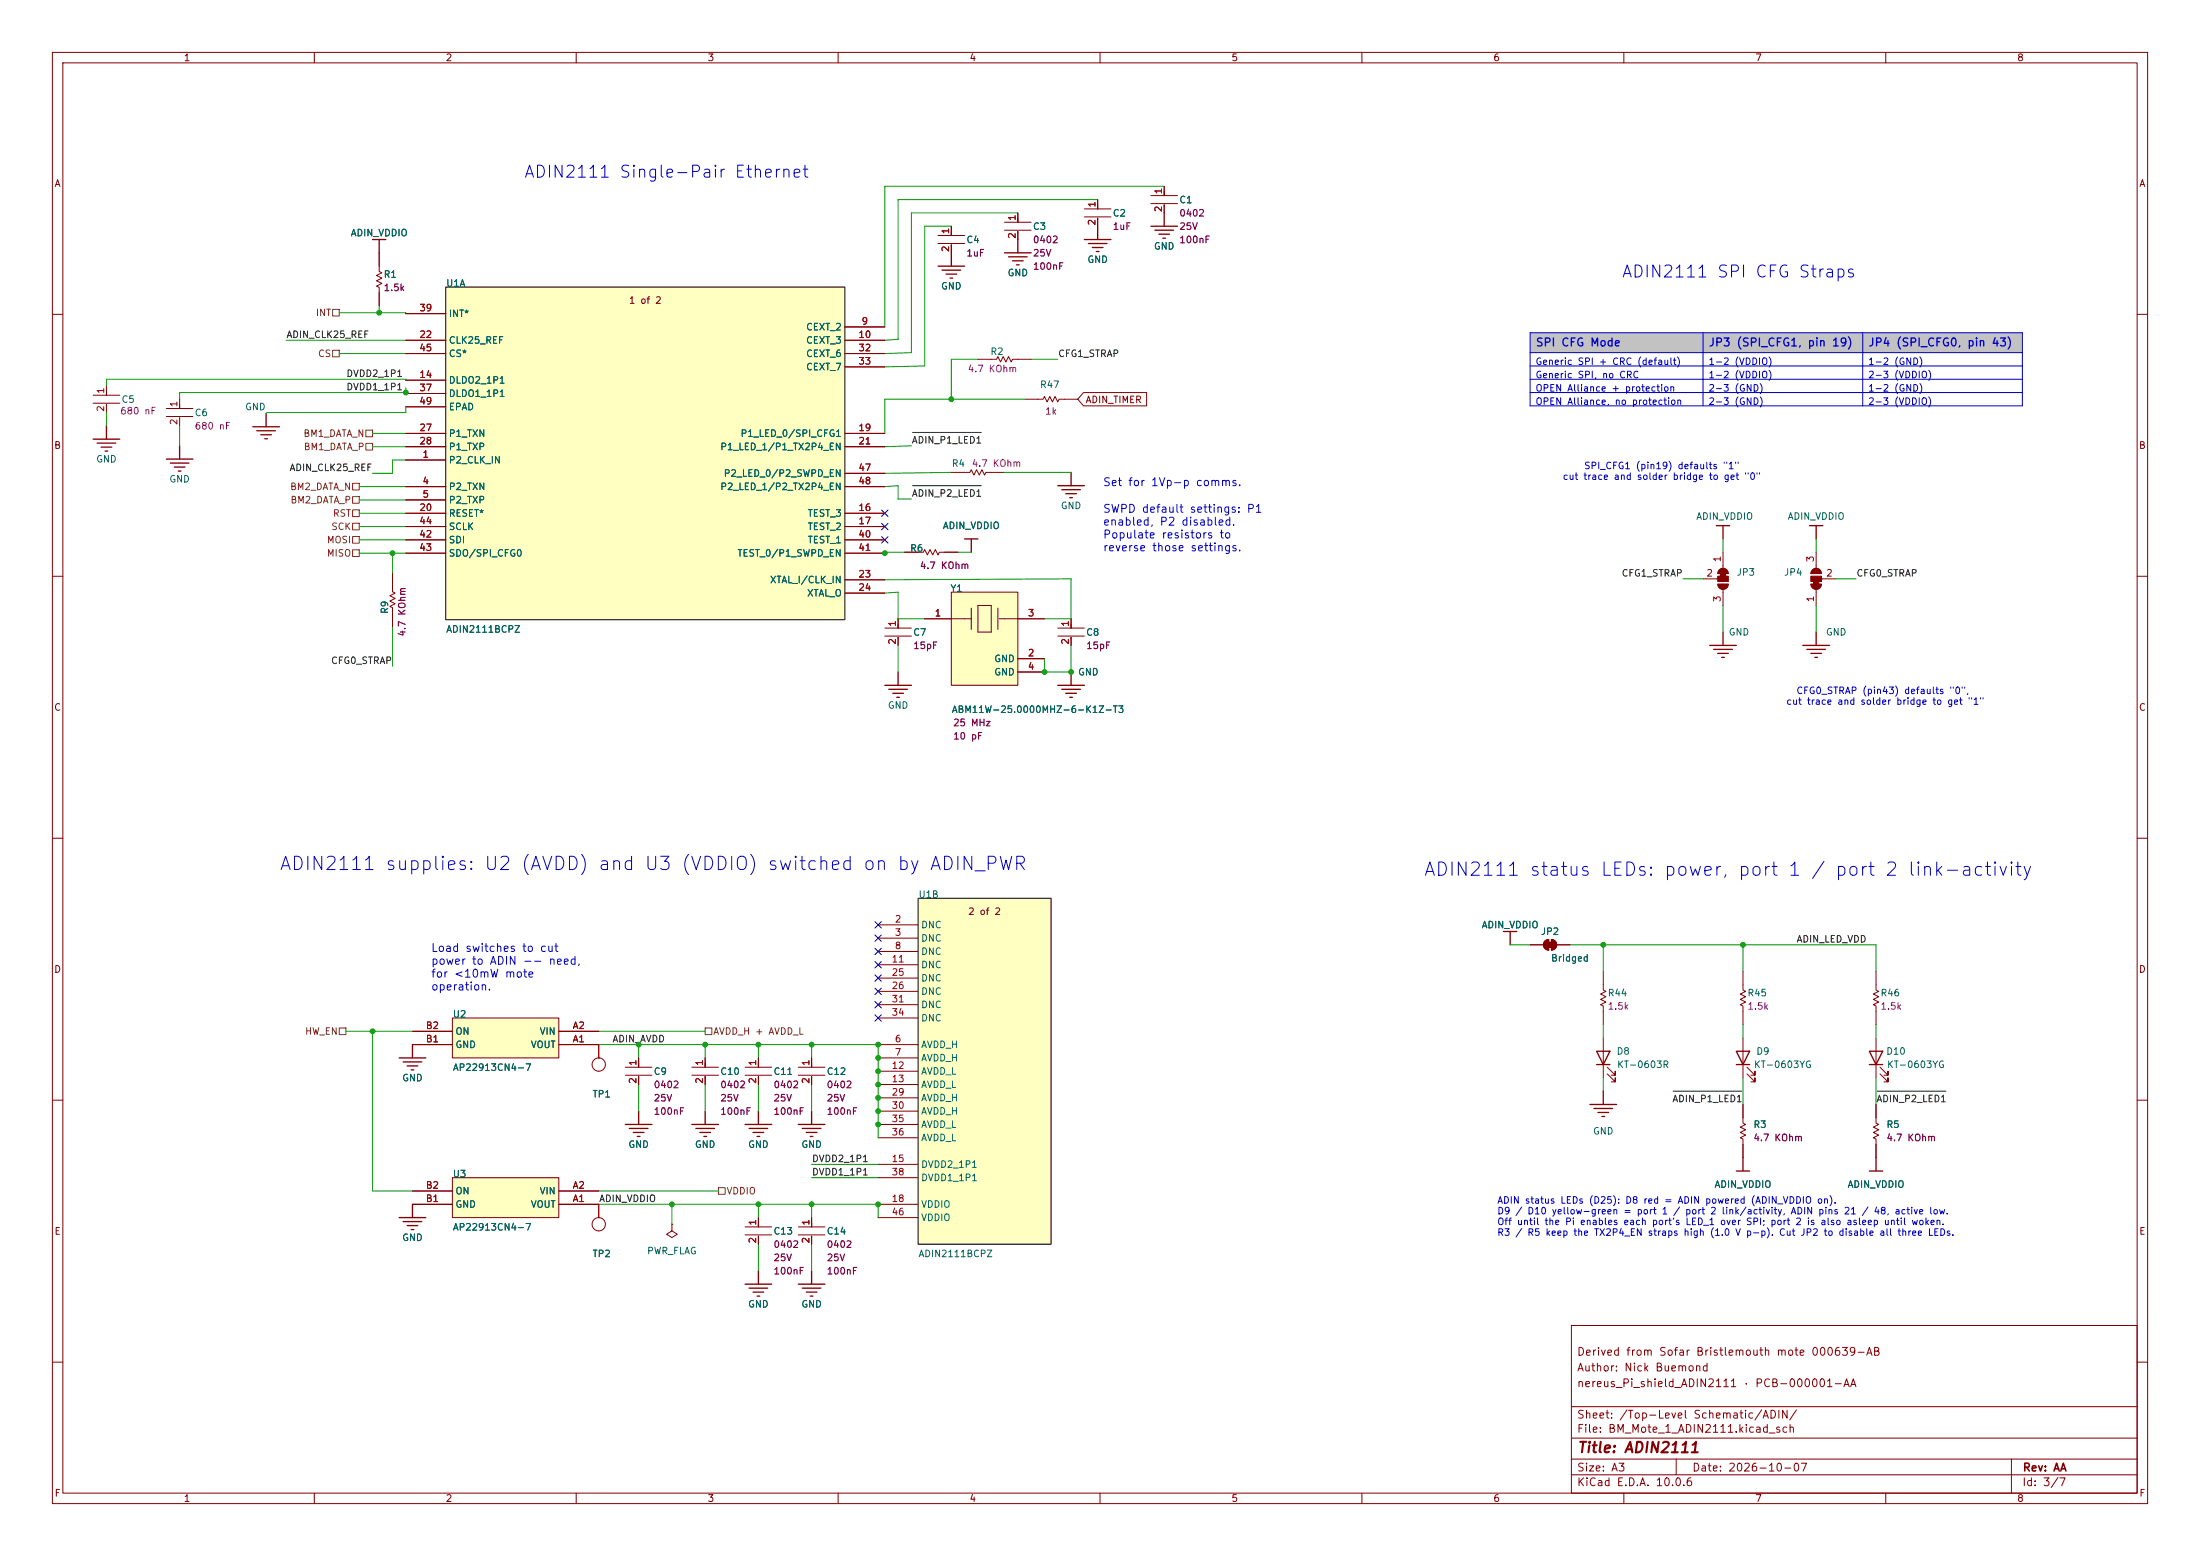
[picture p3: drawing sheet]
<svg xmlns="http://www.w3.org/2000/svg" width="420mm" height="297mm" viewBox="0 0 420 297" stroke-linecap="round" stroke-linejoin="round" font-family="sans-serif">
<g fill="none" stroke="#840000" stroke-width=".19">
<path d="M10 10h400v277h-400zM12 12h396v273h-396zM60 10v2M110 10v2M160 10v2M210 10v2M260 10v2M310 10v2M360 10v2M10 60h2M408 60h2M10 110h2"/>
<path d="M408 110h2M10 160h2M408 160h2M10 210h2M408 210h2M300 253h108v32h-108zM10 260h2M300 278.5h108M300 274.5h108M300 268.5h108M320 278.5v3M384 278.5v6.5"/>
<path d="M408 260h2M60 285v2M110 285v2M160 285v2M210 285v2M260 285v2M300 281.5h108M310 285v2M360 285v2"/>
</g>
<g fill="#c2c2c2">
<path d="M292.1 63.5h33v3.8h-33z"/>
<path d="M325.1 63.5h30.5v3.8h-30.5z"/>
<path d="M355.6 63.5h30.5v3.8h-30.5z"/>
</g>
<g fill="#fff">
<path d="M81.3 179.1h33v10.1h-33z"/>
<path d="M209.5 90.2h33.1v5.1h-33.1z"/>
<path d="M209.5 95.3h33.1v12.7h-33.1z"/>
</g>
<path d="M119.4 214.6h5.1M120.1 215.4h3.6M120.9 216.2h2M121.7 216.9h.5M121.9 212.1v2.5" fill="none" stroke="#840000" stroke-width=".25"/>
<path d="M119.4 203.7h5.1M119.4 205.2h5.1M121.9 201.9v1.8M121.9 205.5v1.5" fill="none" stroke="#840000" stroke-width=".19"/>
<path d="M86.4 194.3h20.3v7.6h-20.3z" fill="#ffffc2"/>
<path d="M86.4 194.3h20.3v7.6h-20.3z" fill="none" stroke="#800000" stroke-width=".19"/>
<path d="M78.7 199.4h7.7M78.7 196.9h7.7M106.7 199.4h7.6M106.7 196.9h7.6" fill="none" stroke="#840000" stroke-width=".19"/>
<path d="M85.1 54.8h76.2v63.5h-76.2z" fill="#ffffc2"/>
<path d="M85.1 54.8h76.2v63.5h-76.2z" fill="none" stroke="#000" stroke-width=".19"/>
<g fill="none" stroke="#840000" stroke-width=".19">
<path d="M77.5 59.9h7.6M77.5 64.9h7.6M77.5 72.6h7.6M77.5 67.5h7.6M77.5 75.1h7.6M77.5 77.6h7.6M161.3 62.4h7.6M161.3 64.9h7.6M161.3 67.5h7.6M161.3 70h7.6M77.5 87.8h7.6M77.5 92.9h7.6"/>
<path d="M77.5 95.4h7.6M77.5 98h7.6M77.5 82.7h7.6M77.5 85.3h7.6M161.3 92.9h7.6M161.3 98h7.6M161.3 82.7h7.6M161.3 85.3h7.6M161.3 90.3h7.6M77.5 100.5h7.6M77.5 103h7.6M77.5 105.6h7.6"/>
<path d="M161.3 100.5h7.6M161.3 110.7h7.6M161.3 113.2h7.6M161.3 103h7.6M161.3 105.6h7.6"/>
</g>
<path d="M142.2 214.6h5.1M143 215.4h3.6M143.8 216.2h2M144.5 216.9h.5M144.8 212.1v2.5" fill="none" stroke="#840000" stroke-width=".25"/>
<path d="M86.4 224.8h20.3v7.6h-20.3z" fill="#ffffc2"/>
<path d="M86.4 224.8h20.3v7.6h-20.3z" fill="none" stroke="#800000" stroke-width=".19"/>
<g fill="none" stroke="#840000" stroke-width=".19">
<path d="M179.1 45h5M179.1 46.5h5M181.6 43.2v1.8M181.6 46.7v1.6M191.8 42.4h5M191.8 43.9h5M194.3 40.6v1.8M194.3 44.2v1.5M17.8 75.4h5.1M17.8 77h5.1M20.3 73.7v1.7M20.3 77.2v1.5"/>
<path d="M186.7 68.6h3.5l.3-.5 .5 1 .5-1 .5 1 .5-1 .5 1 .3-.5h3.5M195.6 76.2h3.5l.3-.5 .5 1 .5-1 .5 1 .5-1 .5 1 .3-.5h3.5M181.6 90.2h3.6l.2-.5 .5 1 .5-1 .5 1 .6-1 .5 1 .2-.5h3.6M74.9 109.4v3.6l.5 .2-1 .5 1 .5-1 .5 1 .5-1 .5 .5 .3v3.6M172.7 105.4h3.6l.2-.5 .5 1 .5-1 .6 1 .5-1 .5 1 .2-.5h3.6M325.1 110.5h2.8M327.9 109.5h2M327.9 111.5h2M328.9 105.4v3.1M328.9 112.5v3.1M345.7 109.5h2M345.7 111.5h2"/>
<path d="M346.7 105.4v3.1M346.7 112.5v3.1M347.7 110.5h2.8M114.3 199.4v2.5M306.1 198.1v7.6M332.7 198.1v7.6M114.3 201.9h.1M142.2 203.7h5.1M142.2 205.2h5.1M144.8 201.9v1.8M144.8 205.5v1.5M152.4 203.7h5.1"/>
<path d="M152.4 205.2h5.1M154.9 201.9v1.8M154.9 205.5v1.5M306.8 205l1.6 1.5v-.8v.8h-.8M306.8 203.7l1.6 1.5v-.7v.7h-.8M332.7 210.8v3.6l.5 .2-1 .5 1 .5-1 .6 1 .5-1 .5 .5 .2v3.6M333.5 205l1.5 1.5v-.8v.8h-.7M333.5 203.7l1.5 1.5v-.7v.7h-.7M358.1 210.8v3.6l.5 .2-1 .5 1 .5-1 .6 1 .5-1 .5 .5 .2v3.6M78.7 229.9h7.7M78.7 227.3h7.7M106.7 229.9h7.6"/>
<path d="M106.7 227.3h7.6"/>
<circle cx="114.3" cy="203.2" r="1.27"/>
</g>
<g fill="none" stroke="#840000" stroke-width=".25">
<path d="M179.1 50.8h5M179.8 51.6h3.6M180.6 52.3h2M181.4 53.1h.5M181.6 48.3v2.5M191.8 48.3h5M192.5 49h3.6M193.3 49.8h2M194.1 50.5h.5M194.3 45.7v2.6M17.8 83.8h5.1M18.5 84.6h3.6"/>
<path d="M19.3 85.3h2M20.1 86.1h.5M20.3 81.3v2.5M31.7 87.6h5.1M32.5 88.4h3.6M33.3 89.2h2M34 89.9h.5M34.3 85.1v2.5M201.9 92.7h5.1M202.7 93.5h3.5M203.5 94.2h2M204.2 95h.5"/>
<path d="M204.5 90.2v2.5M184.1 102.9h2.6M185.4 102.9v2.5M168.9 130.8h5.1M169.7 131.6h3.5M170.4 132.3h2.1M171.2 133.1h.5M171.4 128.3v2.5M344.2 123.2h5M344.9 124h3.6M345.7 124.7h2M346.5 125.5h.5"/>
<path d="M346.7 120.7v2.5M78.7 199.4v2.5M76.2 201.9h5.1M77 202.7h3.5M77.7 203.5h2.1M78.5 204.2h.5M152.4 214.6h5.1M153.2 215.4h3.5M153.9 216.2h2.1M154.7 216.9h.5M154.9 212.1v2.5M303.5 210.8h5.1"/>
<path d="M304.3 211.6h3.5M304.8 200.7h2.5l-1.2 2.5zM304.8 203.2h2.5M305.1 212.3h2M305.8 213.1h.5M306.1 208.3v2.5M331.5 200.7h2.5l-1.3 2.5zM331.5 203.2h2.5M76.2 232.4h5.1M77 233.2h3.5M77.7 233.9h2.1M78.5 234.7h.5"/>
<path d="M78.7 229.9v2.5M331.5 223.5h2.5M332.7 221v2.5M356.9 223.5h2.5M358.1 221v2.5"/>
</g>
<g fill="#840000" stroke="#840000" stroke-width=".19">
<path d="M328.4 109.5h1v.5h-1z"/>
<path d="M328.2 108.8a1.02 1.02 0 0 1 1.1-.3 1.02 1.02 0 0 1 .6 1h-2z"/>
<path d="M327.9 110h2v1h-2z"/>
<path d="M327.9 111.5h2a1.02 1.02 0 0 1-1 1 1.02 1.02 0 0 1-1-1z"/>
<path d="M346.2 111h1v.5h-1z"/>
<path d="M345.7 111.5h2a1.02 1.02 0 0 1-1 1 1.02 1.02 0 0 1-1-1z"/>
<path d="M345.7 110h2v1h-2z"/>
<path d="M346 108.8a1.02 1.02 0 0 1 1.1-.3 1.02 1.02 0 0 1 .6 1h-2z"/>
</g>
<path d="M181.6 113h12.7v17.8h-12.7z" fill="#ffffc2"/>
<g fill="none" stroke="#840000" stroke-width=".19">
<path d="M207 39.9h5.1M209.5 38.1v1.8M219.7 37.3h5.1M219.7 38.9h5.1M222.2 35.6v1.7M222.2 39.1v1.5M72.4 48.3v3.5l.5 .3-1 .5 1 .5-1 .5 1 .5-1 .5 .5 .3v3.5M207 41.4h5.1M209.5 41.7v1.5M31.7 78h5.1M31.7 79.5h5.1M34.3 76.2v1.8"/>
<path d="M34.3 79.8v1.5M168.9 119.9h5.1M171.4 118.1v1.8M176.5 118.1h8.9M185.4 116.1v4M186.7 115.6h2.5v5.1h-2.5zM190.5 116.1v4M190.8 118.1h8.6M201.9 119.9h5.1M204.5 118.1v1.8M168.9 121.4h5.1M171.4 121.7v1.5"/>
<path d="M194.3 125.7h5.1M194.3 128.3h5.1M201.9 121.4h5.1M204.5 121.7v1.5M132.1 203.7h5.1M132.1 205.2h5.1M134.6 201.9v1.8M134.6 205.5v1.5M128.3 233.7v1.2l1 .7-1 .6-1-.6 1-.7M128.3 233.7h.1M142.2 234.2h5.1M142.2 235.7h5.1"/>
<path d="M144.8 232.4v1.8M144.8 236v1.5M152.4 234.2h5.1M152.4 235.7h5.1M154.9 232.4v1.8M154.9 236v1.5"/>
</g>
<path d="M181.6 113h12.7v17.8h-12.7z" fill="none" stroke="#800000" stroke-width=".19"/>
<g fill="none" stroke="#840000" stroke-width=".25">
<path d="M71.1 45.7h2.6M72.4 45.7v2.6M207 45.7h5.1M207.8 46.5h3.5M208.5 47.2h2.1M209.3 48h.5M209.5 43.2v2.5M219.7 43.2h5.1M220.5 43.9h3.5M221.2 44.7h2.1M222 45.5h.5M222.2 40.6v2.6"/>
<path d="M50.8 78.9v2.6M48.3 81.5h5M49 82.2h3.6M49.8 83h2M50.5 83.7h.6M201.9 130.8h5.1M202.7 131.6h3.5M203.5 132.3h2M204.2 133.1h.5M204.5 128.3v2.5M132.1 214.6h5.1M132.8 215.4h3.6"/>
<path d="M133.6 216.2h2M134.4 216.9h.5M134.6 212.1v2.5M142.2 245.1h5.1M143 245.9h3.6M143.8 246.6h2M144.5 247.4h.5M144.8 242.6v2.5"/>
</g>
<path d="M175.3 171.5h25.4v66h-25.4z" fill="#ffffc2"/>
<path d="M175.3 171.5h25.4v66h-25.4z" fill="none" stroke="#000" stroke-width=".19"/>
<g fill="none" stroke="#840000" stroke-width=".19">
<path d="M209.5 38.1v1.8M222.2 35.6v1.7M222.2 39.1v1.5M72.4 48.3v2.5M72.4 55.9v2.5M77.5 59.9h7.6M181.6 43.2v1.8M181.6 46.7v1.6M194.3 40.6v1.8M194.3 44.2v1.5M209.5 41.7v1.5M77.5 64.9h7.6"/>
<path d="M77.5 72.6h7.6M77.5 67.5h7.6M77.5 75.1h7.6M77.5 77.6h7.6M161.3 62.4h7.6M161.3 64.9h7.6M161.3 67.5h7.6M161.3 70h7.6M206.9 74.9h12v2.6h-12l-1.2-1.3zM77.5 87.8h7.6M77.5 92.9h7.6M77.5 95.4h7.6"/>
<path d="M77.5 98h7.6M77.5 82.7h7.6M77.5 85.3h7.6M161.3 92.9h7.6M161.3 98h7.6M161.3 82.7h7.6M161.3 85.3h7.6M161.3 90.3h7.6M74.9 109.4v2.5M74.9 117v2.6M77.5 100.5h7.6M77.5 103h7.6"/>
<path d="M77.5 105.6h7.6M161.3 100.5h7.6M161.3 110.7h7.6M161.3 113.2h7.6M161.3 103h7.6M161.3 105.6h7.6M171.4 118.1v1.8M172.7 105.4h2.6M176.5 118.1h5.1M180.3 105.4h2.6M194.3 118.1h5.1M204.5 118.1v1.8"/>
<path d="M171.4 121.7v1.5M194.3 125.7h5.1M194.3 128.3h5.1M204.5 121.7v1.5M167.6 176.5h7.7M167.6 179.1h7.7M294.9 179.6l.8-.3v2.1a1.02 1.02 0 0 1-1-.7 1.02 1.02 0 0 1 .2-1.1zM296.2 179.3a1.02 1.02 0 0 1 1 1 1.02 1.02 0 0 1-1 1.1zM78.7 199.4h7.7M78.7 196.9h7.7M106.7 199.4h7.6v2.5M106.7 196.9h7.6"/>
<path d="M167.6 199.4h7.7M167.6 181.6h7.7M167.6 184.2h7.7M167.6 186.7h7.7M167.6 189.2h7.7M167.6 191.8h7.7M167.6 194.3h7.7M292.1 180.3h2.5M297.2 180.3h2.5M306.1 185.4v3.6l.5 .2-1 .5 1 .5-1 .6 1 .5-1 .5 .5 .2v3.6M332.7 185.4v3.6l.5 .2-1 .5 1 .5-1 .6 1 .5-1 .5 .5 .2v3.6M358.1 185.4v3.6l.5 .2-1 .5 1 .5-1 .6 1 .5-1 .5 .5 .2v3.6"/>
<path d="M358.1 198.1v7.6M121.9 201.9v1.8M121.9 205.5v1.5M134.6 201.9v1.8M134.6 205.5v1.5M144.8 201.9v1.8M144.8 205.5v1.5M154.9 201.9v1.8M154.9 205.5v1.5M167.6 201.9h7.7M167.6 204.5h7.7M167.6 207h7.7"/>
<path d="M167.6 209.6h7.7M167.6 212.1h7.7M167.6 214.6h7.7M167.6 217.2h7.7M332.7 210.8v2.6M332.7 218.4v2.6M358.1 210.8v2.6M358.1 218.4v2.6M358.9 205l1.5 1.5v-.8v.8h-.7M358.9 203.7l1.5 1.5v-.7v.7h-.7M78.7 229.9h7.7M78.7 227.3h7.7"/>
<path d="M106.7 229.9h7.6v2.5M106.7 227.3h7.6M114.3 232.4h.1M144.8 232.4v1.8M144.8 236v1.5M154.9 232.4v1.8M154.9 236v1.5M167.6 222.2h7.7M167.6 229.9h7.7M167.6 224.8h7.7M167.6 232.4h7.7"/>
<circle cx="114.3" cy="233.7" r="1.27"/>
</g>
<g fill="none" stroke="#840000" stroke-width=".25">
<path d="M327.7 100.3h2.5M328.9 100.3v2.6M345.4 100.3h2.6M346.7 100.3v2.6M326.4 123.2h5.1M327.2 124h3.5M327.9 124.7h2M328.7 125.5h.5M328.9 120.7v2.5M287 177.8h2.6M288.3 177.8v2.5M356.9 200.7h2.5l-1.3 2.5z"/>
<path d="M356.9 203.2h2.5M152.4 245.1h5.1M153.2 245.9h3.5M153.9 246.6h2.1M154.7 247.4h.5M154.9 242.6v2.5"/>
</g>
<g fill="#840000" stroke="#840000" stroke-width=".19">
<path d="M295.4 179.8h1v1h-1z"/>
<path d="M294.9 179.6l.8-.3v2.1a1.02 1.02 0 0 1-1-.7 1.02 1.02 0 0 1 .2-1.1z"/>
<path d="M296.2 179.3a1.02 1.02 0 0 1 1 1 1.02 1.02 0 0 1-1 1.1z"/>
</g>
<g fill="none" stroke="#725600" stroke-width=".19">
<path d="M63.5 59.1h1.3v1.2h-1.3zM63.5 66.9h1.3v1.2h-1.3zM67.3 97.3h1.3v1.3h-1.3zM67.3 99.9h1.3v1.2h-1.3zM67.3 92.3h1.3v1.2h-1.3zM67.3 94.8h1.3v1.3h-1.3zM69.8 84.6h1.3v1.3h-1.3zM69.8 82.1h1.3v1.3h-1.3zM67.3 102.4h1.3v1.3h-1.3zM67.3 105h1.3v1.2h-1.3zM64.8 196.2h1.2v1.3h-1.2zM134.6 196.2h1.3v1.3h-1.3z"/>
<path d="M137.2 226.7h1.2v1.3h-1.2z"/>
</g>
<path d="M174.2 82.5h13.1M174.2 92.7h13.1M319.4 208.3h13.1M358.4 208.3h13.1" fill="none" stroke="#0f0f0f" stroke-width=".19"/>
<path d="M292.1 67.3h94M292.1 69.9h94M292.1 72.4h94M292.1 74.9h94M292.1 63.5h94v14h-94zM325.1 63.5v14M355.6 63.5v14" fill="none" stroke="#0000c2" stroke-width=".19"/>
<g fill="none" stroke="#009600" stroke-width=".19">
<path d="M209.5 38.1h-38.1v26.7l-2.5 .1M222.2 35.6h-53.3v26.8M64.8 59.7h12.7v.2M72.4 58.4v1.3M181.6 43.2h-5.1v26.7l-7.6 .1M194.3 40.6h-20.3v26.7l-5.1 .2M20.3 78.7v2.6M54.6 64.9h22.9M64.8 67.5h12.7M77.5 77.6v1.1h-26.5l-.2 .2M77.5 72.6v-.2h-57.2v1.3M77.5 74v1.1"/>
<path d="M77.5 74.9h-43.2v1.3M186.7 68.6h-5.1v7.6M195.6 76.2h-26.7v6.5M196.8 68.6h5.1M34.3 81.3v3.8M68.6 92.9h8.9M68.6 95.4h8.9M68.6 98h8.9M71.1 82.7h6.4M71.1 85.3h6.4M77.5 87.8h-2.6v2.5h-3.8M168.9 92.9l2.5-.2v2.6h2.6"/>
<path d="M174 85.1l-5.1 .2M181.6 90.2l-12.7 .1M191.8 90.2h12.7M68.6 103h8.9M68.6 100.5h8.9M68.6 105.6h8.9M74.9 105.6v3.8M74.9 119.6v7.6M168.9 113.2l2.5-.2v5.1h5.1M168.9 110.7l35.6-.2v7.6h-5.1M172.7 105.4h-3.8v.2M182.9 105.4h2.5"/>
<path d="M321.3 110.5h3.8M328.9 102.9v2.5M328.9 115.6v5.1M346.7 102.9v2.5M346.7 115.6v5.1M350.5 110.5h3.8M171.4 123.2v5.1M204.5 123.2v5.1h-5.1v-2.6M66 196.9h12.7M71.1 196.9v30.4h7.6M114.3 199.4h53.3v17.8M114.3 196.9h20.3"/>
<path d="M121.9 199.4v2.5M134.6 199.4v2.5M144.8 199.4v2.5M154.9 199.4v2.5M288.3 180.3h3.8M299.7 180.3h58.4v5.1M306.1 180.3v5.1M306.1 195.6v2.5M332.7 180.3v5.1M332.7 195.6v2.5M358.1 195.6v2.5M121.9 207v5.1"/>
<path d="M134.6 207v5.1M144.8 207v5.1M154.9 207v5.1M306.1 205.7v2.6M332.7 205.7v5.1M358.1 205.7v5.1M114.3 227.3h22.9M114.3 229.9h53.3v2.5M128.3 229.9v3.8M144.8 229.9v2.5M144.8 237.5v5.1M154.9 229.9v2.5"/>
<path d="M154.9 237.5v5.1M154.9 224.8h12.7M154.9 222.2h12.7"/>
</g>
<g fill="none" stroke="#000084" stroke-width=".19">
<path d="M168.3 97.4l1.2 1.2M168.3 99.9l1.2 1.2M169.5 97.4l-1.2 1.2M169.5 99.9l-1.2 1.2M168.3 102.4l1.2 1.3M169.5 102.4l-1.2 1.3M167 178.5l1.2 1.2M167 175.9l1.2 1.2M168.2 178.5l-1.2 1.2M168.2 175.9l-1.2 1.2M167 181l1.2 1.2M167 193.7l1.2 1.2"/>
<path d="M167 186.1l1.2 1.2M167 183.5l1.2 1.3M167 188.6l1.2 1.2M167 191.2l1.2 1.2M168.2 181l-1.2 1.2M168.2 193.7l-1.2 1.2M168.2 186.1l-1.2 1.2M168.2 183.5l-1.2 1.3M168.2 188.6l-1.2 1.2M168.2 191.2l-1.2 1.2"/>
</g>
<g fill="#009600" stroke="#009600" stroke-width=".19">
<circle cx="74.9" cy="105.6" r=".46"/>
<circle cx="168.9" cy="105.6" r=".46"/>
<circle cx="72.4" cy="59.7" r=".46"/>
<circle cx="77.5" cy="74.9" r=".46"/>
<circle cx="204.5" cy="128.3" r=".46"/>
<circle cx="199.4" cy="128.3" r=".46"/>
<circle cx="121.9" cy="199.4" r=".46"/>
<circle cx="128.3" cy="229.9" r=".46"/>
<circle cx="144.8" cy="229.9" r=".46"/>
<circle cx="154.9" cy="229.9" r=".46"/>
<circle cx="71.1" cy="196.9" r=".46"/>
<circle cx="144.8" cy="199.4" r=".46"/>
<circle cx="134.6" cy="199.4" r=".46"/>
<circle cx="167.6" cy="209.6" r=".46"/>
<circle cx="167.6" cy="201.9" r=".46"/>
<circle cx="167.6" cy="207" r=".46"/>
<circle cx="167.6" cy="199.4" r=".46"/>
<circle cx="167.6" cy="204.5" r=".46"/>
<circle cx="306.1" cy="180.3" r=".46"/>
<circle cx="181.6" cy="76.2" r=".46"/>
<circle cx="332.7" cy="180.3" r=".46"/>
<circle cx="154.9" cy="199.4" r=".46"/>
<circle cx="167.6" cy="229.9" r=".46"/>
<circle cx="167.6" cy="214.6" r=".46"/>
<circle cx="167.6" cy="212.1" r=".46"/>
</g>
<g font-size="2.5" fill="#0000c2">
<text x="53.2" y="166.7">ADIN2111 supplies: U2 (AVDD) and U3 (VDDIO) switched on by ADIN_PWR</text>
<text x="271.6" y="167.8">ADIN2111 status LEDs: power, port 1 / port 2 link-activity</text>
</g>
<g font-size="2.3" fill="#0000c2">
<text x="99.9" y="34.5">ADIN2111 Single-Pair Ethernet</text>
<text x="309.4" y="53.6">ADIN2111 SPI CFG Straps</text>
</g>
<text font-size="2" fill="#840000" x="301" y="277.8">Title: ADIN2111</text>
<g font-size="1.5" fill="#0000c2">
<text x="293.1" y="66.5">SPI CFG Mode</text>
<text x="326.1" y="66.5">JP3 (SPI_CFG1, pin 19)</text>
<text x="356.6" y="66.5">JP4 (SPI_CFG0, pin 43)</text>
<text x="210.5" y="93.2">Set for 1Vp-p comms.</text>
<text x="210.5" y="98.3">SWPD default settings: P1</text>
<text x="210.5" y="100.7">enabled, P2 disabled.</text>
<text x="210.5" y="103.2">Populate resistors to</text>
<text x="210.5" y="105.6">reverse those settings.</text>
<text x="82.2" y="182.1">Load switches to cut</text>
<text x="82.2" y="184.5">power to ADIN -- need,</text>
<text x="82.2" y="187">for &lt;10mW mote</text>
<text x="82.2" y="189.4">operation.</text>
</g>
<g font-size="1.5" fill="#840000">
<text x="300.9" y="262.1">Author: Nick Buemond</text>
<text x="300.9" y="259.1">Derived from Sofar Bristlemouth mote 000639-AB</text>
<text x="300.9" y="265.1">nereus_Pi_shield_ADIN2111 · PCB-000001-AA</text>
<text x="300.9" y="273.8">File: BM_Mote_1_ADIN2111.kicad_sch</text>
<text x="300.9" y="271.1">Sheet: /Top-Level Schematic/ADIN/</text>
<text x="300.9" y="281.2">Size: A3</text>
<text x="322.9" y="281.2">Date: 2026-10-07</text>
<text x="386" y="281.2">Rev: AA</text>
<text x="300.9" y="284">KiCad E.D.A. 10.0.6</text>
<text x="385.9" y="284">Id: 3/7</text>
</g>
<g font-size="1.3" fill="#840000">
<text x="35" y="12">1</text>
<text x="85" y="12">2</text>
<text x="135" y="12">3</text>
<text x="185" y="12">4</text>
<text x="235" y="12">5</text>
<text x="285" y="12">6</text>
<text x="335" y="12">7</text>
<text x="385" y="12">8</text>
<text x="10.3" y="36">A</text>
<text x="408.3" y="36">A</text>
<text x="119.9" y="58.3">1 of 2</text>
<text x="207.1" y="77.3">ADIN_TIMER</text>
<text x="10.2" y="86">B</text>
<text x="408.2" y="86">B</text>
<text x="10.2" y="136">C</text>
<text x="408.2" y="136">C</text>
<text x="184.7" y="175">2 of 2</text>
<text x="10.2" y="186">D</text>
<text x="408.2" y="186">D</text>
<text x="10.3" y="236">E</text>
<text x="408.3" y="236">E</text>
<text x="10.3" y="286">F</text>
<text x="35" y="287">1</text>
<text x="85" y="287">2</text>
<text x="135" y="287">3</text>
<text x="185" y="287">4</text>
<text x="235" y="287">5</text>
<text x="285" y="287">6</text>
<text x="335" y="287">7</text>
<text x="385" y="287">8</text>
<text x="408.3" y="286">F</text>
</g>
<g font-size="1.3" fill="#a90000">
<text x="209.4" y="39.7" transform="rotate(-90 209.4 39.7)">1</text>
<text x="222.1" y="40.6" transform="rotate(-90 222.1 40.6)">2</text>
<text x="222.1" y="37.2" transform="rotate(-90 222.1 37.2)">1</text>
<text x="181.5" y="44.8" transform="rotate(-90 181.5 44.8)">1</text>
<text x="194.2" y="45.7" transform="rotate(-90 194.2 45.7)">2</text>
<text x="194.2" y="42.3" transform="rotate(-90 194.2 42.3)">1</text>
<text x="209.4" y="43.1" transform="rotate(-90 209.4 43.1)">2</text>
<text x="181.5" y="48.2" transform="rotate(-90 181.5 48.2)">2</text>
<text x="79.9" y="59.7">39</text>
<text x="79.9" y="64.8">22</text>
<text x="163.8" y="64.8">10</text>
<text x="164.4" y="62.3">9</text>
<text x="79.9" y="67.4">45</text>
<text x="163.8" y="67.4">32</text>
<text x="163.8" y="69.9">33</text>
<text x="20.2" y="75.3" transform="rotate(-90 20.2 75.3)">1</text>
<text x="34.2" y="77.8" transform="rotate(-90 34.2 77.8)">1</text>
<text x="79.9" y="72.4">14</text>
<text x="79.9" y="75">37</text>
<text x="79.9" y="77.5">49</text>
<text x="20.2" y="78.7" transform="rotate(-90 20.2 78.7)">2</text>
<text x="34.2" y="81.2" transform="rotate(-90 34.2 81.2)">2</text>
<text x="79.9" y="82.6">27</text>
<text x="163.8" y="82.6">19</text>
<text x="79.9" y="85.1">28</text>
<text x="80.5" y="87.7">1</text>
<text x="163.8" y="85.1">21</text>
<text x="80.5" y="92.8">4</text>
<text x="80.5" y="95.3">5</text>
<text x="163.8" y="90.2">47</text>
<text x="163.8" y="92.8">48</text>
<text x="79.9" y="97.8">20</text>
<text x="79.9" y="100.4">44</text>
<text x="163.8" y="97.8">16</text>
<text x="163.8" y="100.4">17</text>
<text x="79.9" y="102.9">42</text>
<text x="79.9" y="105.5">43</text>
<text x="163.8" y="102.9">40</text>
<text x="163.8" y="105.5">41</text>
<text x="328.8" y="107.4" transform="rotate(-90 328.8 107.4)">1</text>
<text x="346.6" y="107.4" transform="rotate(-90 346.6 107.4)">3</text>
<text x="163.8" y="110.5">23</text>
<text x="163.8" y="113.1">24</text>
<text x="325.7" y="110.4">2</text>
<text x="348.5" y="110.4">2</text>
<text x="171.3" y="119.7" transform="rotate(-90 171.3 119.7)">1</text>
<text x="178.3" y="118">1</text>
<text x="196.1" y="118">3</text>
<text x="204.3" y="119.7" transform="rotate(-90 204.3 119.7)">1</text>
<text x="328.8" y="115" transform="rotate(-90 328.8 115)">3</text>
<text x="346.6" y="115" transform="rotate(-90 346.6 115)">1</text>
<text x="171.3" y="123.2" transform="rotate(-90 171.3 123.2)">2</text>
<text x="196.1" y="125.6">2</text>
<text x="204.3" y="123.2" transform="rotate(-90 204.3 123.2)">2</text>
<text x="196.1" y="128.1">4</text>
<text x="170.7" y="176.4">2</text>
<text x="170.7" y="178.9">3</text>
<text x="170.1" y="184">11</text>
<text x="170.7" y="181.5">8</text>
<text x="170.1" y="186.6">25</text>
<text x="170.1" y="189.1">26</text>
<text x="170.1" y="191.6">31</text>
<text x="81.2" y="196.7">B2</text>
<text x="109.2" y="196.7">A2</text>
<text x="170.1" y="194.2">34</text>
<text x="81.2" y="199.3">B1</text>
<text x="109.2" y="199.3">A1</text>
<text x="121.8" y="203.6" transform="rotate(-90 121.8 203.6)">1</text>
<text x="134.5" y="203.6" transform="rotate(-90 134.5 203.6)">1</text>
<text x="144.6" y="203.6" transform="rotate(-90 144.6 203.6)">1</text>
<text x="154.8" y="203.6" transform="rotate(-90 154.8 203.6)">1</text>
<text x="170.7" y="199.3">6</text>
<text x="170.7" y="201.8">7</text>
<text x="121.8" y="207" transform="rotate(-90 121.8 207)">2</text>
<text x="134.5" y="207" transform="rotate(-90 134.5 207)">2</text>
<text x="144.6" y="207" transform="rotate(-90 144.6 207)">2</text>
<text x="154.8" y="207" transform="rotate(-90 154.8 207)">2</text>
<text x="170.1" y="204.3">12</text>
<text x="170.1" y="206.9">13</text>
<text x="170.1" y="209.4">29</text>
<text x="170.1" y="212">30</text>
<text x="170.1" y="214.5">35</text>
<text x="170.1" y="217">36</text>
<text x="81.2" y="227.2">B2</text>
<text x="109.2" y="227.2">A2</text>
<text x="170.1" y="222.1">15</text>
<text x="170.1" y="224.7">38</text>
<text x="81.2" y="229.7">B1</text>
<text x="109.2" y="229.7">A1</text>
<text x="170.1" y="229.7">18</text>
<text x="170.1" y="232.3">46</text>
<text x="144.6" y="237.5" transform="rotate(-90 144.6 237.5)">2</text>
<text x="144.6" y="234" transform="rotate(-90 144.6 234)">1</text>
<text x="154.8" y="237.5" transform="rotate(-90 154.8 237.5)">2</text>
<text x="154.8" y="234" transform="rotate(-90 154.8 234)">1</text>
</g>
<g font-size="1.3" fill="#006464">
<text x="212.3" y="41.6">C2</text>
<text x="225" y="39.1">C1</text>
<text x="66.9" y="45.4">ADIN_VDDIO</text>
<text x="184.4" y="46.7">C4</text>
<text x="197.1" y="44.2">C3</text>
<text x="220.2" y="48">GND</text>
<text x="73.1" y="53.3">R1</text>
<text x="192.2" y="53">GND</text>
<text x="207.5" y="50.5">GND</text>
<text x="85.1" y="55">U1A</text>
<text x="179.5" y="55.6">GND</text>
<text x="85.6" y="65.9">CLK25_REF</text>
<text x="85.6" y="60.8">INT*</text>
<text x="153.8" y="63.4">CEXT_2</text>
<text x="153.8" y="65.9">CEXT_3</text>
<text x="85.6" y="68.5">CS*</text>
<text x="153.8" y="68.5">CEXT_6</text>
<text x="153.8" y="71">CEXT_7</text>
<text x="189" y="68.1">R2</text>
<text x="23.1" y="77.2">C5</text>
<text x="85.6" y="73.5">DLDO2_1P1</text>
<text x="85.6" y="76.1">DLDO1_1P1</text>
<text x="198.4" y="74.4">R47</text>
<text x="37.1" y="79.7">C6</text>
<text x="46.7" y="78.6">GND</text>
<text x="85.6" y="83.7">P1_TXN</text>
<text x="85.6" y="78.6">EPAD</text>
<text x="141.3" y="83.7">P1_LED_0/SPI_CFG1</text>
<text x="18.3" y="88.6">GND</text>
<text x="85.6" y="88.8">P2_CLK_IN</text>
<text x="85.6" y="86.2">P1_TXP</text>
<text x="137.4" y="86.2">P1_LED_1/P1_TX2P4_EN</text>
<text x="181.6" y="89.4">R4</text>
<text x="32.2" y="92.4">GND</text>
<text x="85.6" y="93.9">P2_TXN</text>
<text x="137.4" y="93.9">P2_LED_1/P2_TX2P4_EN</text>
<text x="138.1" y="91.3">P2_LED_0/P2_SWPD_EN</text>
<text x="85.6" y="96.4">P2_TXP</text>
<text x="85.6" y="98.9">RESET*</text>
<text x="85.6" y="101.5">SCLK</text>
<text x="154.1" y="98.9">TEST_3</text>
<text x="154.1" y="101.5">TEST_2</text>
<text x="179.9" y="101.3">ADIN_VDDIO</text>
<text x="202.4" y="97.5">GND</text>
<text x="323.7" y="99.5">ADIN_VDDIO</text>
<text x="341.2" y="99.5">ADIN_VDDIO</text>
<text x="85.6" y="104">SDI</text>
<text x="85.6" y="106.6">SDO/SPI_CFG0</text>
<text x="140.7" y="106.6">TEST_0/P1_SWPD_EN</text>
<text x="154.1" y="104">TEST_1</text>
<text x="173.6" y="105.6">R6</text>
<text x="146.9" y="111.6">XTAL_I/CLK_IN</text>
<text x="181.3" y="113.3">Y1</text>
<text x="331.5" y="110.2">JP3</text>
<text x="340.5" y="110.2">JP4</text>
<text x="74.4" y="117.3" transform="rotate(-90 74.4 117.3)">R9</text>
<text x="154" y="114.2">XTAL_O</text>
<text x="85.1" y="121.1">ADIN2111BCPZ</text>
<text x="174.2" y="121.7">C7</text>
<text x="207.2" y="121.7">C8</text>
<text x="329.9" y="121.6">GND</text>
<text x="348.5" y="121.6">GND</text>
<text x="189.7" y="126.7">GND</text>
<text x="189.7" y="129.2">GND</text>
<text x="205.7" y="129.2">GND</text>
<text x="169.4" y="135.6">GND</text>
<text x="181.6" y="136.4">ABM11W-25.0000MHZ-6-K1Z-T3</text>
<text x="175.2" y="171.7">U1B</text>
<text x="175.7" y="177.5">DNC</text>
<text x="282.8" y="177.5">ADIN_VDDIO</text>
<text x="294.1" y="178.8">JP2</text>
<text x="175.7" y="180">DNC</text>
<text x="175.7" y="182.6">DNC</text>
<text x="175.7" y="185.1">DNC</text>
<text x="296" y="183.8">Bridged</text>
<text x="175.7" y="187.7">DNC</text>
<text x="175.7" y="190.2">DNC</text>
<text x="306.8" y="190.5">R44</text>
<text x="333.5" y="190.5">R45</text>
<text x="358.9" y="190.5">R46</text>
<text x="86.3" y="194.5">U2</text>
<text x="86.8" y="197.8">ON</text>
<text x="102.9" y="197.8">VIN</text>
<text x="175.7" y="192.7">DNC</text>
<text x="175.7" y="195.3">DNC</text>
<text x="86.8" y="200.4">GND</text>
<text x="101.2" y="200.4">VOUT</text>
<text x="175.7" y="200.4">AVDD_H</text>
<text x="175.7" y="202.9">AVDD_H</text>
<text x="308.5" y="201.6">D8</text>
<text x="335.2" y="201.6">D9</text>
<text x="360" y="201.6">D10</text>
<text x="76.7" y="206.7">GND</text>
<text x="86.3" y="204.7">AP22913CN4-7</text>
<text x="113" y="209.8">TP1</text>
<text x="124.7" y="205.5">C9</text>
<text x="137.4" y="205.5">C10</text>
<text x="147.6" y="205.5">C11</text>
<text x="157.7" y="205.5">C12</text>
<text x="175.7" y="205.4">AVDD_L</text>
<text x="175.7" y="208">AVDD_L</text>
<text x="308.6" y="204.2">KT-0603R</text>
<text x="334.7" y="204.2">KT-0603YG</text>
<text x="360.1" y="204.2">KT-0603YG</text>
<text x="175.7" y="210.5">AVDD_H</text>
<text x="175.7" y="213.1">AVDD_H</text>
<text x="175.7" y="215.6">AVDD_L</text>
<text x="334.6" y="215.6">R3</text>
<text x="360" y="215.6">R5</text>
<text x="119.9" y="219.4">GND</text>
<text x="132.6" y="219.4">GND</text>
<text x="142.7" y="219.4">GND</text>
<text x="152.9" y="219.4">GND</text>
<text x="175.7" y="218.1">AVDD_L</text>
<text x="304" y="216.9">GND</text>
<text x="86.3" y="225">U3</text>
<text x="175.7" y="223.2">DVDD2_1P1</text>
<text x="175.7" y="225.8">DVDD1_1P1</text>
<text x="327.2" y="227">ADIN_VDDIO</text>
<text x="352.6" y="227">ADIN_VDDIO</text>
<text x="86.8" y="230.8">GND</text>
<text x="86.8" y="228.3">ON</text>
<text x="101.2" y="230.8">VOUT</text>
<text x="102.9" y="228.3">VIN</text>
<text x="175.7" y="230.8">VDDIO</text>
<text x="175.7" y="233.4">VDDIO</text>
<text x="76.7" y="237.2">GND</text>
<text x="86.3" y="235.2">AP22913CN4-7</text>
<text x="123.4" y="239.7">PWR_FLAG</text>
<text x="147.6" y="236">C13</text>
<text x="157.7" y="236">C14</text>
<text x="113" y="240.3">TP2</text>
<text x="175.2" y="240.3">ADIN2111BCPZ</text>
<text x="142.7" y="249.9">GND</text>
<text x="152.9" y="249.9">GND</text>
</g>
<g font-size="1.3" fill="#840084">
<text x="225" y="41.6">0402</text>
<text x="197.1" y="46.7">0402</text>
<text x="212.3" y="44.2">1uF</text>
<text x="225" y="44.2">25V</text>
<text x="225" y="46.7">100nF</text>
<text x="184.4" y="49.3">1uF</text>
<text x="197.1" y="49.3">25V</text>
<text x="197.1" y="51.8">100nF</text>
<text x="73.1" y="55.9">1.5k</text>
<text x="184.6" y="71.4">4.7 KOhm</text>
<text x="22.8" y="79.4">680 nF</text>
<text x="37.1" y="82.3">680 nF</text>
<text x="199.4" y="79.4">1k</text>
<text x="185.4" y="89.4">4.7 KOhm</text>
<text x="175.5" y="108.9">4.7 KOhm</text>
<text x="77.7" y="121.6" transform="rotate(-90 77.7 121.6)">4.7 KOhm</text>
<text x="174.2" y="124.2">15pF</text>
<text x="207.2" y="124.2">15pF</text>
<text x="181.8" y="138.9">25 MHz</text>
<text x="181.8" y="141.5">10 pF</text>
<text x="306.8" y="193">1.5k</text>
<text x="333.5" y="193">1.5k</text>
<text x="358.9" y="193">1.5k</text>
<text x="124.7" y="208">0402</text>
<text x="137.4" y="208">0402</text>
<text x="147.6" y="208">0402</text>
<text x="157.7" y="208">0402</text>
<text x="124.7" y="210.6">25V</text>
<text x="124.7" y="213.1">100nF</text>
<text x="137.4" y="210.6">25V</text>
<text x="137.4" y="213.1">100nF</text>
<text x="147.6" y="210.6">25V</text>
<text x="147.6" y="213.1">100nF</text>
<text x="157.7" y="210.6">25V</text>
<text x="157.7" y="213.1">100nF</text>
<text x="334.6" y="218.1">4.7 KOhm</text>
<text x="360" y="218.1">4.7 KOhm</text>
<text x="147.6" y="238.5">0402</text>
<text x="157.7" y="238.5">0402</text>
<text x="147.6" y="241">25V</text>
<text x="147.6" y="243.6">100nF</text>
<text x="157.7" y="241">25V</text>
<text x="157.7" y="243.6">100nF</text>
</g>
<g font-size="1.3" fill="#0f0f0f">
<text x="54.6" y="64.8">ADIN_CLK25_REF</text>
<text x="201.9" y="68.5">CFG1_STRAP</text>
<text x="66" y="72.3">DVDD2_1P1</text>
<text x="66" y="74.8">DVDD1_1P1</text>
<text x="174" y="85">ADIN_P1_LED1</text>
<text x="55.2" y="90.2">ADIN_CLK25_REF</text>
<text x="174" y="95.1">ADIN_P2_LED1</text>
<text x="309.5" y="110.4">CFG1_STRAP</text>
<text x="354.3" y="110.4">CFG0_STRAP</text>
<text x="63.1" y="127">CFG0_STRAP</text>
<text x="342.9" y="180.2">ADIN_LED_VDD</text>
<text x="116.8" y="199.3">ADIN_AVDD</text>
<text x="319.1" y="210.7">ADIN_P1_LED1</text>
<text x="358.1" y="210.7">ADIN_P2_LED1</text>
<text x="154.9" y="224.7">DVDD1_1P1</text>
<text x="154.9" y="222.1">DVDD2_1P1</text>
<text x="114.3" y="229.7">ADIN_VDDIO</text>
</g>
<g font-size="1.3" fill="#725600">
<text x="60.2" y="60.7">INT</text>
<text x="60.6" y="68.5">CS</text>
<text x="57.8" y="83.7">BM1_DATA_N</text>
<text x="57.9" y="86.2">BM1_DATA_P</text>
<text x="55.3" y="93.9">BM2_DATA_N</text>
<text x="55.3" y="96.4">BM2_DATA_P</text>
<text x="63.1" y="101.5">SCK</text>
<text x="63.4" y="98.9">RST</text>
<text x="62.3" y="104">MOSI</text>
<text x="62.3" y="106.6">MISO</text>
<text x="58.1" y="197.8">HW_EN</text>
<text x="136.1" y="197.8">AVDD_H + AVDD_L</text>
<text x="138.6" y="228.3">VDDIO</text>
</g>
<g font-size="1.3" fill="#0000c2">
<text x="293" y="70">Generic SPI + CRC (default)</text>
<text x="326" y="70">1-2 (VDDIO)</text>
<text x="356.5" y="70">1-2 (GND)</text>
<text x="293" y="72.5">Generic SPI, no CRC</text>
<text x="293" y="75">OPEN Alliance + protection</text>
<text x="293" y="77.6">OPEN Alliance, no protection</text>
<text x="326" y="72.5">1-2 (VDDIO)</text>
<text x="326" y="75">2-3 (GND)</text>
<text x="326" y="77.6">2-3 (GND)</text>
<text x="356.5" y="72.5">2-3 (VDDIO)</text>
<text x="356.5" y="75">1-2 (GND)</text>
<text x="356.5" y="77.6">2-3 (VDDIO)</text>
<text x="302.3" y="89.9">SPI_CFG1 (pin19) defaults &quot;1&quot;</text>
<text x="298.2" y="91.9">cut trace and solder bridge to get &quot;0&quot;</text>
<text x="340.9" y="134.8">cut trace and solder bridge to get &quot;1&quot;</text>
<text x="342.8" y="132.8">CFG0_STRAP (pin43) defaults &quot;0&quot;,</text>
<text x="285.7" y="230.1">ADIN status LEDs (D25): D8 red = ADIN powered (ADIN_VDDIO on).</text>
<text x="285.7" y="232.1">D9 / D10 yellow-green = port 1 / port 2 link/activity, ADIN pins 21 / 48, active low.</text>
<text x="285.7" y="234.1">Off until the Pi enables each port's LED_1 over SPI; port 2 is also asleep until woken.</text>
<text x="285.7" y="236.2">R3 / R5 keep the TX2P4_EN straps high (1.0 V p-p). Cut JP2 to disable all three LEDs.</text>
</g>
</svg>
